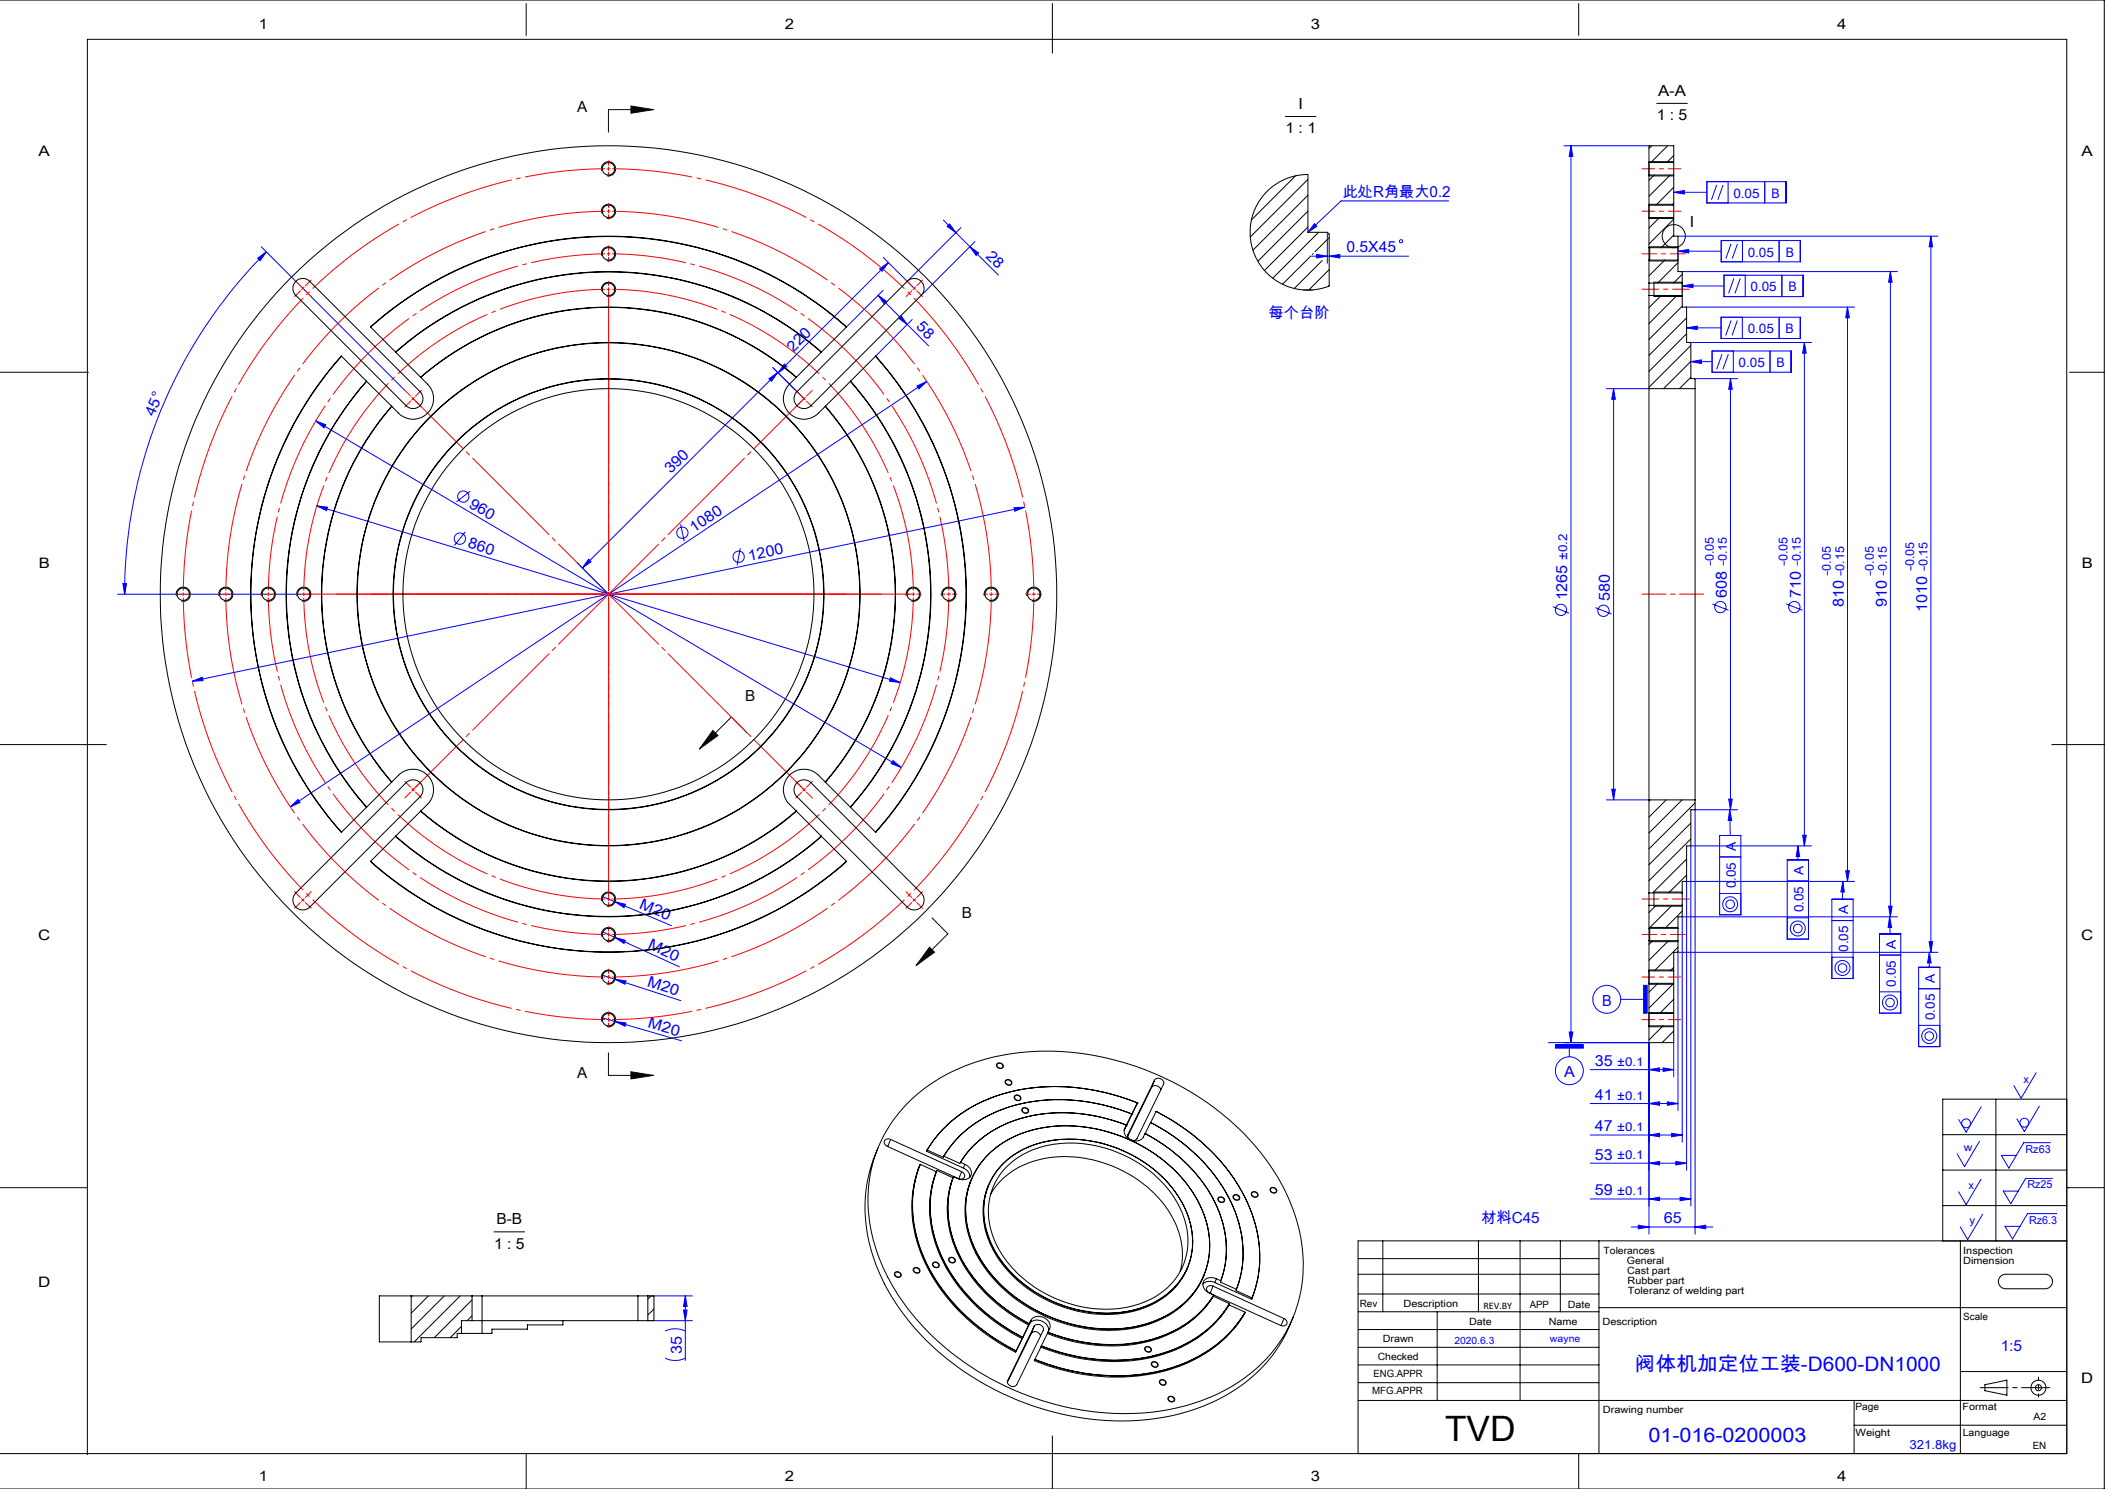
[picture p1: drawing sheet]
<svg xmlns="http://www.w3.org/2000/svg" width="594mm" height="420mm" viewBox="0 0 594 420" stroke-linecap="round" stroke-linejoin="round" font-family="sans-serif">
<g fill="none" stroke="#00f" stroke-width=".28">
<path d="M408.8 56.7h-30.4l-9.3 8.8M441.3 41.1h24M443.3 41.1l.5 3h-1zM443.3 41.1v253M472.3 54.2l3-.5v1zM472.3 54.2h9.3M481.6 51.2h22.4v6h-22.4zM484.4 52.2l-1.4 4.2M486.2 52.2l-1.4 4.2M487.6 51.2v6M498 51.2v6M72.7 72.8l2.4-1.7-1.7 2.4z"/>
<path d="M73.7 69.6l40.5 40.5M75.1 71.1a136.3 136.3 0 0 0-39.9 96.5M248.2 75.8l2.5-1.7-1.8 2.4zM249.3 72.7l8.7 8.6M250.7 74.1l-31.1 31.1M266.2 62.1l3.5 3.5M267.3 63.9l.7-.7 1.7 2.4zM269.7 65.6l12 12M271.1 64.2l-15.1 15.2M273.7 69.6l2.5 1.7-.8 .8zM275.1 68.2l-15.1 15.1M369.6 72.3h27.9"/>
<path d="M370.9 63.1l.7 .7-2.5 1.7zM371.5 71.8l3 .5-3 .5zM374.5 65.5v8.8M375.1 72.3l3-.5v1zM473.4 66.6h73.5M473.5 70.9l3-.5v.9zM473.5 69.9v3M473.5 70.9h12.2M474.6 76.6h60.8M474.7 79.9v2.7M485.7 67.9h22.3v6h-22.3zM486.5 77.6h22.3v6.1h-22.3z"/>
<path d="M488.5 68.8l-1.5 4.1M489.3 78.5l-1.5 4.2M490.3 68.8l-1.5 4.1M491.1 78.5l-1.5 4.2M491.7 67.9v6M492.5 77.6v6.1M502 67.9v6M502.8 77.6v6.1M533.4 76.6l.5 3h-1zM533.4 76.6v182M544.9 66.6v202M544.9 66.6l.5 3h-1z"/>
<path d="M247.8 83.3l14.2 14.3M247.8 83.3l2.5 1.8-.7 .7zM249.2 81.9l-10.3 10.3M253.5 89.8l.7-.7 1.8 2.4zM257.4 90.1l-10.3 10.3M474.7 80.7l3-.6v1.1zM474.7 80.7h11.8M475.8 86.6h47.5M475.9 92.5l3-.5v1zM475.9 92.5h9.8M477 96.6h34.2M483.1 99h22.4v6h-22.4z"/>
<path d="M485.7 89.5h22.3v6h-22.3zM485.9 99.9l-1.5 4.2M487.7 99.9l-1.5 4.2M488.5 90.4l-1.5 4.2M489.1 99v6M490.3 90.4l-1.5 4.2M491.7 89.5v6M499.5 99v6M502 89.5v6M509.2 96.6v142M509.2 96.6l.5 3h-1zM521.3 86.6v162"/>
<path d="M521.3 86.6l.6 3h-1.1zM89.1 118.7l165.2 97.8M89.1 118.7l2.8 1.1-.5 .9zM217 106.8l2.5-1.7-1.8 2.4zM218.1 103.7l8.8 8.7M219.5 105.1l-55.2 55.1M221.3 102.7l.7 .7-2.4 1.8zM258.8 108.9l2.7-1.3-2.2 2.1zM261.5 107.6l-179.6 120M453.3 109.6h12M455.3 109.6l.5 3h-1zM455.3 109.6v116"/>
<path d="M477.1 102l3-.5v1zM477.1 102h6M478.2 106.8h12.1M488.3 106.8l.5 3h-1zM488.3 106.8v121.6M132.7 138.6l-3.9 3M89.4 142.7l3 .4-.3 .9zM89.4 142.7l164.6 49.8M131.3 150l-3.1 3.9M162.9 158.8l8.8 8.8M166.1 157.7l.7 .8-2.5 1.7zM192.1 147.9l1 4.8"/>
<path d="M208.9 154.6l-.9 4.8M286.1 143.2l3.1-.1-2.9 1.1zM289.2 143.1l-234.9 49M33.2 167.6h53.2M34.7 164.6h1l-.5 3zM438.2 171.1l4.5 1.8M450.2 171.4l4.5 1.8M483.2 170.3l4.6 1.8M504 170.3l4.6 1.8M54.3 192.1l2.8-1.1 .2 1zM251.3 191.2l2.7 1.3-3-.4zM252 214.5l2.3 2-2.8-1.1z"/>
<path d="M81.9 227.6l2.2-2.1 .6 .9zM453.3 225.6h12M454.8 222.6h1l-.5 3zM477 238.6h34.2M477.1 238.5v101.7M478.2 228.4h12.1M478.3 228.3v119.8M485.2 235.7h6v22.3h-6zM487.8 225.4h1l-.5 3zM488.1 228.4l.1 7.3M488.1 228.4l.6 3h-1zM507.4 238.6l-.1 3.9"/>
<path d="M507.4 238.6l.4 3h-1zM508.7 235.6h1l-.5 3zM169.9 252.8l3.7 1.6M173.6 254.4l2.9 .7-.4 .9zM173.6 254.4l15.9 6.7M474.6 258.6h60.8M474.7 258.5v63.7M475.8 248.6h47.5M475.9 248.5v81.6M485.2 252h6M485.2 241.7h6M504.3 242.5h6v22.4h-6z"/>
<path d="M504.3 258.9h6M504.3 248.5h6M516.9 253.7h6v22.3h-6zM516.9 259.7h6M520 248.6l-.1 5.1M520 248.6l.5 3h-1zM520.8 245.6h1.1l-.6 3zM532.9 255.6h1l-.5 3zM533.2 258.6l.2 4.8M533.2 258.6l.6 3h-1zM169.8 275l3.8 1.2M169.9 262.8l21.8 9.9"/>
<path d="M173.5 264.4l3 .8-.4 .9zM173.6 276.2l3 .5-.3 .9zM173.6 276.2l18.5 6M463.8 277.9h1v7.9h-1zM473.4 268.6h73.5M473.5 268.5v44.7M516.9 270h6M530.4 263.4h6v22.4h-6zM530.4 279.8h6M530.4 269.4h6M541.4 272.9h6v22.3h-6zM541.4 278.9h6"/>
<path d="M544.4 265.6h1l-.5 3zM544.4 268.6v4.3M544.4 268.6l.5 3h-1zM169.8 287l22.6 6.6M173.6 288.2l3 .3-.2 1zM436.9 294.1h28.4v54M438.9 294.6h7.9v1h-7.9zM442.8 291.1h1l-.5 3zM442.8 295.6v2.5M457.3 281.9h6.5M472.3 294.1v9.6M541.4 289.2h6"/>
<path d="M448.7 301.7h23.6M448.7 311.3h24.8M465.3 301.7l3-.5v1zM465.3 311.3l3-.5v1zM469.3 301.2l3 .5-3 .5zM470.5 310.8l3 .5-3 .5zM471.7 319.7l3 .5-3 .5zM559 312.2l-4.2 7.2-2.1-3.6M574.6 302.6l-4.3 7.2-2-3.6M575.5 312l-4.2 7.2-2.2-3.6M448.7 320.2h26M448.7 338.2h28.4"/>
<path d="M448.7 328.1h27.2M465.3 320.2l3-.5v1zM465.3 338.2l3-.5v1zM465.3 328.1l3-.5v1zM472.9 327.6l3 .5-3 .5zM474.1 337.7l3 .5-3 .5zM558.6 321.9l-4.2 7.2-2.1-3.6M559 332.6l-4.2 7.2-2.1-3.6M578.6 322.3h-7.5l-4.2 7.2-2.1-3.6h4.2M579.2 332.4h-7.6l-4.2 7.1-2.1-3.5h4.2M460.3 346.1h23M462.3 345.6l3 .5-3 .5z"/>
<path d="M478.3 346.1l3-.5v1zM559.5 342.5l-4.3 7.2-2-3.6M580.4 342.3h-8.3l-4.2 7.2-2.1-3.6h4.2M182.8 372.5h12.6M182.8 365.5h12.6M187.7 375.5a6.4 6.4 0 0 1 5.7 0M192.9 369.5h1l-.5 3zM193.4 365.5l.5 3h-1zM193.4 365.5v18.2M187.7 383.1a6.4 6.4 0 0 0 5.7 0"/>
<circle cx="395.4" cy="68" r=".46"/>
<circle cx="129.8" cy="151.9" r="1.6"/>
<circle cx="130.8" cy="140.1" r="1.59"/>
<circle cx="192.6" cy="150.3" r="1.6"/>
<circle cx="208.4" cy="157" r="1.59"/>
<circle cx="440.5" cy="172" r="1.59"/>
<circle cx="452.5" cy="172.3" r="1.59"/>
<circle cx="485.5" cy="171.2" r="1.59"/>
<circle cx="506.3" cy="171.2" r="1.59"/>
<circle cx="488.2" cy="255.1" r="1.21"/>
<circle cx="488.2" cy="255.1" r="2.1"/>
<circle cx="507.3" cy="261.9" r="1.21"/>
<circle cx="507.3" cy="261.9" r="2.1"/>
<circle cx="519.9" cy="273" r="2.11"/>
<circle cx="519.9" cy="273" r="1.21"/>
<circle cx="453.4" cy="281.9" r="3.9"/>
<circle cx="533.3" cy="282.8" r="2.13"/>
<circle cx="533.3" cy="282.8" r="1.21"/>
<circle cx="544.4" cy="292.3" r="2.11"/>
<circle cx="544.4" cy="292.2" r="1.22"/>
<circle cx="442.8" cy="302" r="3.9"/>
<circle cx="554.8" cy="316.9" r="1.25"/>
<circle cx="571.3" cy="316.7" r="1.24"/>
</g>
<g fill="none" stroke="#0a0605" stroke-width=".28">
<path d="M178 29.9l6.4 1-6.4 1zM184.4 30.9h-12.7v6.4M201.2 206l1.4 1.5-5.2 3.8zM210.9 206.8l-4.5-4.5-9 9M263 258.9l4.5 4.5-9 9M262.3 267.2l1.4 1.4-5.2 3.8zM171.7 297v6.3h12.7M178 302.3l6.4 1-6.4 1z"/>
<circle cx="472.3" cy="66.6" r="3.3"/>
</g>
<g fill="none" stroke="#000" stroke-width=".28">
<path d="M0 0h593.8v420h-593.8M148.5 1v9M297 1v14M445.5 1v9M362.7 32.9h8.7M467.5 29.2h8.6M169.8 48.1a1.99 1.99 0 0 1 1.7-2.5 1.99 1.99 0 0 1 2.2 2.2 1.99 1.99 0 0 1-2.5 1.7M472.3 45.6h-7v4h7M472.3 57.6h-7v4h7M169.8 60.1a1.99 1.99 0 0 1 1.7-2.5 1.99 1.99 0 0 1 2.2 2.2 1.99 1.99 0 0 1-2.5 1.7M169.8 72.1a1.99 1.99 0 0 1 1.7-2.5 1.99 1.99 0 0 1 2.2 2.2 1.99 1.99 0 0 1-2.5 1.7M473.5 69.6h-8v4h8"/>
<path d="M474.7 79.6h-8v4h8M169.8 82.1a1.99 1.99 0 0 1 1.7-2.5 1.99 1.99 0 0 1 2.2 2.2 1.99 1.99 0 0 1-2.5 1.8M0 105h25M584 105h10M49.8 168.1a1.99 1.99 0 0 1 1.7-2.5 1.99 1.99 0 0 1 2.2 2.2 1.99 1.99 0 0 1-2.5 1.7M61.8 168.1a1.99 1.99 0 0 1 1.7-2.5 1.99 1.99 0 0 1 2.2 2.2 1.99 1.99 0 0 1-2.5 1.7M73.8 168.1a1.99 1.99 0 0 1 1.7-2.5 1.99 1.99 0 0 1 2.2 2.2 1.99 1.99 0 0 1-2.5 1.7M83.8 168.1a1.99 1.99 0 0 1 1.7-2.5 1.99 1.99 0 0 1 2.2 2.2 1.99 1.99 0 0 1-2.5 1.7M255.8 168.1a1.99 1.99 0 0 1 1.7-2.5 1.99 1.99 0 0 1 2.2 2.2 1.99 1.99 0 0 1-2.5 1.7M265.8 168.1a1.99 1.99 0 0 1 1.7-2.5 1.99 1.99 0 0 1 2.2 2.2 1.99 1.99 0 0 1-2.5 1.7M277.8 168.1a1.99 1.99 0 0 1 1.7-2.5 1.99 1.99 0 0 1 2.2 2.2 1.99 1.99 0 0 1-2.5 1.7M289.8 168.1a1.99 1.99 0 0 1 1.7-2.5 1.99 1.99 0 0 1 2.2 2.2 1.99 1.99 0 0 1-2.5 1.7"/>
<path d="M0 210h30M579 210h15M169.8 254.1a1.99 1.99 0 0 1 1.7-2.5 1.99 1.99 0 0 1 2.2 2.2 1.99 1.99 0 0 1-2.5 1.7M474.7 251.6h-8v4h8M169.8 276.1a1.99 1.99 0 0 1 1.7-2.5 1.99 1.99 0 0 1 2.2 2.2 1.99 1.99 0 0 1-2.5 1.7M169.8 264.1a1.99 1.99 0 0 1 1.7-2.5 1.99 1.99 0 0 1 2.2 2.2 1.99 1.99 0 0 1-2.5 1.8M472.3 273.6h-7v4h7M473.5 261.6h-8v4h8M169.8 288.1a1.99 1.99 0 0 1 1.7-2.5 1.99 1.99 0 0 1 2.2 2.2 1.99 1.99 0 0 1-2.5 1.7M281.4 300a.98 .98 0 0 1 1.3 0 .98 .98 0 0 1 .2 1.2 .98 .98 0 0 1-1.3 0 .98 .98 0 0 1-.2-1.2zM472.3 285.6h-7v4h7M283.8 304.7a.96 .96 0 0 1 1.3 0 .96 .96 0 0 1 .1 1.3 1.02 1.02 0 0 1-1.2-.1 1.02 1.02 0 0 1-.2-1.2z"/>
<path d="M286.3 309.1a.99 .99 0 0 1 1.3-.1 .99 .99 0 0 1 .3 1.3 1.03 1.03 0 0 1-1.3 0 1.03 1.03 0 0 1-.3-1.2zM288.5 312.7a.96 .96 0 0 1 1.3-.1 .96 .96 0 0 1 .1 1.3 1.02 1.02 0 0 1-1.1-.1 1.02 1.02 0 0 1-.3-1.1zM563.2 310v40M583.2 310h-35v40h35M-.1 335h24.8M343.9 337.8a.94 .94 0 0 1 1.3 0 .94 .94 0 0 1 0 1.3 .97 .97 0 0 1-1.2-.2 .97 .97 0 0 1-.1-1.1zM348.1 337.2a.94 .94 0 0 1 1.3-.1 .94 .94 0 0 1 0 1.4 1.01 1.01 0 0 1-1.1-.2 1.01 1.01 0 0 1-.2-1.1zM353.2 336.4a.99 .99 0 0 1 1.3-.1 .99 .99 0 0 1 .3 1.3 1.02 1.02 0 0 1-1.2-.1 1.02 1.02 0 0 1-.4-1.1zM358.6 335.1a.99 .99 0 0 1 1.3 0 .99 .99 0 0 1 .2 1.3 .99 .99 0 0 1-1.3-.1 .99 .99 0 0 1-.2-1.2zM548.2 320.1h35M548.2 330h35M583.2 335h10.5"/>
<path d="M139.4 347.5h8.6M252.5 359a.98 .98 0 0 1 1.3-.1 .98 .98 0 0 1 .3 1.2 1.02 1.02 0 0 1-1.2 0 1.02 1.02 0 0 1-.4-1.1zM257.8 357.8a.94 .94 0 0 1 1.4-.1 .94 .94 0 0 1 0 1.4 1.01 1.01 0 0 1-1.1-.2 1.01 1.01 0 0 1-.3-1.1zM263.3 356.2a.99 .99 0 0 1 1.3-.1 .99 .99 0 0 1 .2 1.3 1.02 1.02 0 0 1-1.2 0 1.02 1.02 0 0 1-.3-1.2zM267.9 354.8a.99 .99 0 0 1 1.3 0 .99 .99 0 0 1 .2 1.3 .99 .99 0 0 1-1.3-.1 .99 .99 0 0 1-.2-1.2zM383.2 359.4h68M383.2 355h68M390.2 350v20M417.2 350v20M428.9 350v45M440.3 350v20M451.2 350v60"/>
<path d="M548.2 340.1h35M553.2 350v60M583.2 350h-200v60M383.2 375h68M383.2 370h68M383.2 365h68M405.6 370v25M451.2 368.8h132M564.5 360.1l1.3-.7h11.3a2.05 2.05 0 0 1 2.1 2.1 2.05 2.05 0 0 1-2.1 2h-11.1a2.05 2.05 0 0 1-1.9-1.2 2.05 2.05 0 0 1 .4-2.2zM323.1 380.1a.98 .98 0 0 1 1.3-.2 .98 .98 0 0 1 .3 1.3 1.04 1.04 0 0 1-1.2 .1 1.04 1.04 0 0 1-.4-1.2zM324.9 384.4a.98 .98 0 0 1 1.3-.2 .98 .98 0 0 1 .4 1.3 1.04 1.04 0 0 1-1.2 0 1.04 1.04 0 0 1-.5-1.1zM327.3 389.4a.94 .94 0 0 1 1.4-.1 .94 .94 0 0 1-.1 1.4 1.01 1.01 0 0 1-1.1-.2 1.01 1.01 0 0 1-.2-1.1z"/>
<path d="M329.7 394.1a.99 .99 0 0 1 1.3-.1 .99 .99 0 0 1 .3 1.3 1.03 1.03 0 0 1-1.3-.1 1.03 1.03 0 0 1-.3-1.1zM383.2 390h68M383.2 385h68M383.2 395h200M383.2 380h68M523.2 395v15M553.2 386.9h30M560.1 390.6l6.2-1.3v4.2l-6.2-1.2zM0 410h583.2v-398.9h-558.5v399.2M148.5 410v10M297 405v15M445.5 410v10"/>
<path d="M523.2 402h60"/>
<circle cx="575.2" cy="391.4" r=".84"/>
<circle cx="575.2" cy="391.4" r="2.12"/>
</g>
<g fill="none" stroke="#f00" stroke-width=".28" stroke-dasharray="30.5 1.3 1.3 1.3" stroke-linecap="butt">
<path d="M170.7 59.6a108 108 0 0 0-107 107M171.7 59.6h-.5M171.7 59.6h.5M51.7 167.6v.5M51.7 167.6v-.5M63.7 167.6v.5M63.7 167.6v-.5M63.7 168.6a108 108 0 0 0 107 107M75.7 167.6v.5M75.7 167.6v-.5M85.7 167.6v.5M85.7 167.6v-.5"/>
<path d="M257.7 167.6v-.5M257.7 167.6v.5M267.7 167.6v-.5M267.7 167.6v.5M279.7 166.6a108 108 0 0 0-107-107M291.7 167.6v-.5M291.7 167.6v.5M171.7 253.6h.5M171.7 253.6h-.5M171.7 275.6h.5M171.7 275.6h-.5M171.7 263.6h.5"/>
<path d="M171.7 263.6h-.5M172.7 275.6a108 108 0 0 0 107-107M171.7 287.6h.5M171.7 287.6h-.5"/>
</g>
<path d="M170.7 47.6a120 120 0 0 0-119 119M51.7 168.6a120 120 0 0 0 119 119M291.7 166.6a120 120 0 0 0-119-119M172.7 287.6a120 120 0 0 0 119-119" fill="none" stroke="#f00" stroke-width=".28" stroke-dasharray="30.5 1.3 1.3 1.3" stroke-dashoffset="7.7" stroke-linecap="butt"/>
<path d="M170.7 71.6a96 96 0 0 0-95 95M75.7 168.6a96 96 0 0 0 95 95M267.7 166.6a96 96 0 0 0-95-95M172.7 263.6a96 96 0 0 0 95-95" fill="none" stroke="#f00" stroke-width=".28" stroke-dasharray="30.5 1.3 1.3 1.3" stroke-dashoffset="9.4" stroke-linecap="butt"/>
<path d="M170.7 81.6a86 86 0 0 0-85 85M85.7 168.6a86 86 0 0 0 85 85M257.7 166.6a86 86 0 0 0-85-85M172.7 253.6a86 86 0 0 0 85-85" fill="none" stroke="#f00" stroke-width=".28" stroke-dasharray="30.5 1.3 1.3 1.3" stroke-dashoffset=".1" stroke-linecap="butt"/>
<g fill="none" stroke="#f00" stroke-width=".28">
<path d="M171.2 47.6h1M171.7 47.1v1M171.2 71.6h1M171.7 71.1v1M171.2 81.6h1M171.7 81.1v1M116.2 112.1l.7 .7M116.9 112.1l-.7 .7M226.5 112.1l.7 .7M227.2 112.1l-.7 .7M279.2 167.6h1M279.7 167.1v1"/>
<path d="M116.2 222.4l.7 .7M116.9 222.4l-.7 .7M226.5 222.4l.7 .7M227.2 222.4l-.7 .7"/>
</g>
<path d="M463.3 47.6h11M463.3 59.6h11M463.3 275.6h11M463.3 287.6h11" fill="none" stroke="#f00" stroke-width=".28" stroke-dasharray="30.5 1.3 1.3 1.3" stroke-dashoffset="26.9"/>
<path d="M463.3 71.6h12.2M463.3 263.6h12.2" fill="none" stroke="#f00" stroke-width=".28" stroke-dasharray="30.5 1.3 1.3 1.3" stroke-dashoffset="26.3"/>
<path d="M463.3 81.6h13.4M463.3 253.6h13.4" fill="none" stroke="#f00" stroke-width=".28" stroke-dasharray="30.5 1.3 1.3 1.3" stroke-dashoffset="25.7"/>
<path d="M463.3 167.6h17.4" fill="none" stroke="#f00" stroke-width=".28" stroke-dasharray="30.5 1.3 1.3 1.3" stroke-dashoffset="23.7"/>
<path d="M558.7 391.4h19.7" fill="none" stroke="#000" stroke-width=".28" stroke-dasharray="30.5 1.3 1.3 1.3" stroke-dashoffset="22.6"/>
<path d="M575.2 388.4v5.7" fill="none" stroke="#000" stroke-width=".28" stroke-dasharray="30.5 1.3 1.3 1.3" stroke-dashoffset="29.6"/>
<path d="M116.6 112.4l55.1 55.2M226.9 112.4l-55.2 55.2M116.6 222.7l55.1-55.1M226.9 222.7l-55.2-55.1" fill="none" stroke="#f00" stroke-width=".28" stroke-dasharray="30.5 1.3 1.3 1.3" stroke-dashoffset="10.5"/>
<g fill="none" stroke="#f00" stroke-width=".28" stroke-dasharray="30.5 1.3 1.3 1.3">
<path d="M171.7 46.6v-1.3M171.7 48.6v1.2M171.7 59.6v-.5M171.7 59.6v.5M171.7 58.6v-1.3M171.7 60.6v1.2M171.7 70.6v-1.3M171.7 72.6v1.2M84.8 80.6l-1.7-1.6M84.8 82l-1.7 1.7M85.5 81.3l-.4-.3M85.5 81.3l-.4 .4"/>
<path d="M85.5 81.3l.3 .4M85.5 81.3l.3-.3M86.2 82l1.6 1.7M86.2 80.6l1.6-1.6M171.7 80.6v-1.3M171.7 82.6v1.2M257.3 80.6l-1.6-1.6M257.3 82l-1.6 1.7M258 81.3l.3-.3M258 81.3l-.4-.3M258 81.3l-.4 .4M258 81.3l.3 .4"/>
<path d="M258.7 80.6l1.6-1.6M258.7 82l1.6 1.7M115.9 111.7l-1.7-1.6M115.9 113.1l-1.7 1.7M117.3 113.1l1.6 1.7M117.3 111.7l1.6-1.6M226.2 111.7l-1.7-1.6M226.2 113.1l-1.7 1.7M227.6 111.7l1.6-1.6M227.6 113.1l1.6 1.7M50.7 167.6h-1.2M51.7 167.6h-.5"/>
<path d="M51.7 167.6h.5M52.7 167.6h1.3M62.7 167.6h-1.2M63.7 167.6h-.5M63.7 167.6h.5M64.7 167.6h1.3M74.7 167.6h-1.2M75.7 167.6h-.5M75.7 167.6h.5M76.7 167.6h1.3M84.7 167.6h-1.2M85.7 167.6h-.5"/>
<path d="M85.7 167.6h.5M86.7 167.6h1.3M171.7 167.6v-.5M171.7 167.6h-.5M171.7 167.6v.5M171.7 167.6h.5M256.7 167.6h-1.2M257.7 167.6h.5M257.7 167.6h-.5M258.7 167.6h1.3M266.7 167.6h-1.2M267.7 167.6h.5"/>
<path d="M267.7 167.6h-.5M268.7 167.6h1.3M278.7 167.6h-1.2M280.7 167.6h1.3M290.7 167.6h-1.2M291.7 167.6h.5M291.7 167.6h-.5M292.7 167.6h1.3M115.9 223.5l-1.7 1.6M115.9 222l-1.7-1.6M117.3 223.5l1.6 1.6M117.3 222l1.6-1.6"/>
<path d="M226.2 222l-1.7-1.6M226.2 223.5l-1.7 1.6M227.6 223.5l1.6 1.6M227.6 222l1.6-1.6M84.8 254.6l-1.7 1.6M84.8 253.2l-1.7-1.7M85.5 253.9l-.4 .3M85.5 253.9l.3 .3M85.5 253.9l.3-.4M85.5 253.9l-.4-.4M86.2 254.6l1.6 1.6M86.2 253.2l1.6-1.7"/>
<path d="M171.7 253.6v.5M171.7 253.6v-.5M171.7 254.6v1.2M171.7 252.6v-1.3M257.3 253.2l-1.6-1.7M257.3 254.6l-1.6 1.6M258 253.9l.3 .3M258 253.9l.3-.4M258 253.9l-.4-.4M258 253.9l-.4 .3M258.7 254.6l1.6 1.6M258.7 253.2l1.6-1.7"/>
<path d="M171.7 275.6v.5M171.7 275.6v-.5M171.7 276.6v1.2M171.7 274.6v-1.3M171.7 263.6v.5M171.7 263.6v-.5M171.7 264.6v1.2M171.7 262.6v-1.3M171.7 287.6v.5M171.7 287.6v-.5M171.7 288.6v1.2M171.7 286.6v-1.3"/>
</g>
<path d="M170.7 167.6h-84.3M171.7 166.6v-84.4M171.7 168.6v84.3M172.7 167.6h84.4" fill="none" stroke="#f00" stroke-width=".28" stroke-dasharray="30.5 1.3 1.3 1.3" stroke-dashoffset="7.4"/>
<path d="M170.7 167.6h-75.8M171.7 166.6v-75.9M171.7 168.6v75.9M172.7 167.6h75.9" fill="none" stroke="#f00" stroke-width=".28" stroke-dasharray="30.5 1.3 1.3 1.3" stroke-dashoffset="11.6"/>
<path d="M170.7 167.6h-67.4M171.7 166.6v-67.4M171.7 168.6v67.4M172.7 167.6h67.4" fill="none" stroke="#f00" stroke-width=".28" stroke-dasharray="30.5 1.3 1.3 1.3" stroke-dashoffset="-1.3"/>
<path d="M170.7 167.6h-60.3M171.7 166.6v-60.3M171.7 168.6v60.3M172.7 167.6h60.3" fill="none" stroke="#f00" stroke-width=".28" stroke-dasharray="30.5 1.3 1.3 1.3" stroke-dashoffset="2.2"/>
<g fill="#0a0605">
<path d="M201.2 206l1.4 1.5-5.2 3.8zM262.3 267.2l1.4 1.4-5.2 3.8z"/>
<path d="M178 29.9l6.4 1-6.4 1zM178 302.3l6.4 1-6.4 1z"/>
</g>
<g fill="#00f">
<path d="M370.9 63.1l.7 .7-2.5 1.7z"/>
<path d="M173.5 264.4l3 .8-.4 .9z"/>
<path d="M173.6 254.4l2.9 .7-.4 .9z"/>
<path d="M173.6 276.2l3 .5-.3 .9z"/>
<path d="M173.6 288.2l3 .3-.2 1z"/>
<path d="M217 106.8l2.5-1.7-1.8 2.4zM166.1 157.7l.7 .8-2.5 1.7z"/>
<path d="M252 214.5l-.5 .9 2.8 1.1zM89.1 118.7l2.3 2 .5-.9z"/>
<path d="M251.3 191.2l-.3 .9 3 .4zM89.4 142.7l2.7 1.3 .3-.9z"/>
<path d="M465.3 301.7l3-.5v1zM469.3 301.2l3 .5-3 .5zM465.3 311.3l3-.5v1zM470.5 310.8l3 .5-3 .5zM465.3 320.2l3-.5v1zM471.7 319.7l3 .5-3 .5zM462.3 345.6l3 .5-3 .5zM478.3 346.1l3-.5v1zM371.5 71.8l3 .5-3 .5zM375.1 72.3l3-.5v1z"/>
<path d="M465.3 338.2l3-.5v1zM474.1 337.7l3 .5-3 .5z"/>
<path d="M465.3 328.1l3-.5v1zM472.9 327.6l3 .5-3 .5z"/>
<path d="M54.3 192.1l3-.1-.2-1zM286.1 143.2l.2 1 2.9-1.1z"/>
<path d="M81.9 227.6l2.8-1.2-.6-.9zM258.8 108.9l.5 .8 2.2-2.1z"/>
<path d="M248.2 75.8l2.5-1.7-1.8 2.4zM221.3 102.7l.7 .7-2.4 1.8z"/>
<path d="M72.7 72.8l2.4-1.7-1.7 2.4zM34.7 164.6h1l-.5 3z"/>
<path d="M532.9 255.6h1l-.5 3zM533.4 76.6l.5 3h-1z"/>
<path d="M487.8 225.4h1l-.5 3zM488.3 106.8l.5 3h-1z"/>
<path d="M442.8 291.1h1l-.5 3zM443.3 41.1l.5 3h-1z"/>
<path d="M508.7 235.6h1l-.5 3zM509.2 96.6l.5 3h-1zM520.8 245.6h1.1l-.6 3zM521.3 86.6l.6 3h-1.1zM544.4 265.6h1l-.5 3zM544.9 66.6l.5 3h-1z"/>
<path d="M455.3 109.6l.5 3h-1zM454.8 222.6h1l-.5 3z"/>
<path d="M192.9 369.5h1l-.5 3zM193.4 365.5l.5 3h-1z"/>
<path d="M247.8 83.3l2.5 1.8-.7 .7zM253.5 89.8l.7-.7 1.8 2.4z"/>
<path d="M267.3 63.9l.7-.7 1.7 2.4zM273.7 69.6l2.5 1.7-.8 .8z"/>
<path d="M477.1 102l3-.5v1zM474.7 80.7l3-.6v1.1zM472.3 54.2l3-.5v1zM473.5 70.9l3-.5v.9zM475.9 92.5l3-.5v1z"/>
<path d="M544.4 268.6l.5 3h-1zM533.2 258.6l.6 3h-1zM520 248.6l.5 3h-1zM507.4 238.6l.4 3h-1zM488.1 228.4l.6 3h-1z"/>
<path d="M438.9 294.6h7.9v1h-7.9zM463.8 277.9h1v7.9h-1z"/>
</g>
<g fill="none" stroke="#000" stroke-width=".28">
<path d="M357.1 54.4l2.7-2.3 2.7-1.5 3.3-1.1 3.3-.3v16.3h5.4l.6 .5v14.7l-2.7 .8-2.6 .3-3-.1-2.9-.7-2.6-1.1-2-1.3-2.2-2-1.7-2.2-1.2-2.2-1-2.7-.4-2.5v-2.9l.5-2.7 .9-2.5 1.2-2.3zM365.5 49.6l-12.4 12.4M369.1 50.6l-16.3 16.2M369.1 55.1l-15.5 15.5M369.1 59.6l-14.1 14.1M465.3 45.8v3.6M465.3 57.9v3.5M465.3 45.8v-4.7h7v4.7M465.3 49.4v8.5M465.3 49.4h7M465.3 45.8h7M465.3 57.9h7"/>
<path d="M466.1 41.1l-.8 .8M466.8 49.4l-1.5 1.5M470.6 41.1l-4.8 4.7M471.3 49.4l-6 6M472.3 45.8v3.6M472.3 57.9v3.5M472.3 52.8l-5 5.1M472.3 57.3l-.5 .6M472.3 43.9l-2 1.9M472.3 49.4v8.5M83.3 79.5a2.82 2.82 0 0 1 4.1-.1l31.1 31.1a2.79 2.79 0 0 1 0 3.9 2.79 2.79 0 0 1-3.9 0l-31.1-31.1a2.77 2.77 0 0 1-.2-3.8zM256 79.4a2.79 2.79 0 0 1 4 0 2.79 2.79 0 0 1 0 3.9l-31.2 31.1a2.79 2.79 0 0 1-3.9 0 2.79 2.79 0 0 1 0-3.9z"/>
<path d="M369.1 64l-12.3 12.3M369.6 72.5l-7.7 7.7M370.6 71.6l-.3 .2M372.1 65.5l-12.9 13M373.1 73.5l-7.9 7.9M375.1 67l-4 4M375.1 76l-5.8 5.8M465.3 69.9v3.5M465.3 79.9v3.4M465.3 61.4v8.5M465.3 73.4v6.5M465.3 61.4h7"/>
<path d="M465.3 73.4h8.2M465.3 69.9h8.2M465.3 79.9h9.4M468.3 61.4l-3 2.9M469.8 73.4l-4.5 4.4M472.3 61.8l-7 7M472.3 66.3l-3.5 3.6M472.3 61.4v5.2l1.2 .1v3.2M473.5 69.9v3.5M473.5 69.6l-.2 .3M473.5 74.1l-5.8 5.8M473.5 73.4v3.2l1.2 .1v3.2"/>
<path d="M474.7 79.9v3.4M474.7 77.4l-2.5 2.5M104.6 92.3a100.9 100.9 0 0 1 134.2 0M104.6 92.3l-.1-.1a101 101 0 0 1 134.4 0l-7.2 7.2M104.6 92.3l7 7M111.6 99.3l9 9.1a5.8 5.8 0 0 1 0 8.1 5.8 5.8 0 0 1-8.1 0l-16.2-16.1a101 101 0 0 0 0 134.4l.1-.1M111.6 99.3a91 91 0 0 1 120.2 0M111.7 99.4a90.9 90.9 0 0 1 120 0M231.7 99.4l-6.9 7M367.8 81.8h2.5M375.1 80.5l-.3 .3M465.3 83.3v26.3"/>
<path d="M465.3 83.3h9.4M468.7 83.3l-3.4 3.5M473.2 83.3l-7.9 8M474.7 86.4l-9.4 9.4M474.7 83.3v3.3l1.2 .1v9.9l1.2 .1v10.1l1.2 .1v2.7M475.9 89.7l-10.6 10.5M475.9 94.1l-10.6 10.7M477.1 97.5l-11.8 11.7M96.4 100.5a100.8 100.8 0 0 0 0 134.2M103.4 107.5a91 91 0 0 0 0 120.2M103.5 107.6a90.9 90.9 0 0 0 0 120.1M110.5 114.6a81 81 0 0 0 0 106"/>
<path d="M110.6 114.6a80.9 80.9 0 0 0 0 106M118.7 106.4a81.1 81.1 0 0 1 106.1 0M118.7 106.5a80.9 80.9 0 0 1 106 0M224.8 106.4a10.4 10.4 0 0 0-3.1 3.5 5.8 5.8 0 0 0 1.8 7.3 5.8 5.8 0 0 0 7.5-.7l1.9-1.9M232.9 114.6a80.9 80.9 0 0 1 0 106M232.9 114.6a81.1 81.1 0 0 1 0 106M240 107.6l7.1-7.2a101 101 0 0 1 0 134.4l-16.1-16.1a5.8 5.8 0 0 0-8.2 0 5.8 5.8 0 0 0 0 8.2l2 1.9M240 107.6a90.9 90.9 0 0 1 0 120.1M240 107.6l-7.1 7M240 107.5a91 91 0 0 1 0 120.2M247.1 100.5a100.9 100.9 0 0 1 0 134.2M465.3 109.6v116"/>
<path d="M465.3 109.6h13M477.1 101.9l-7.7 7.7M477.1 106.4l-3.2 3.2M478.3 109.6v116M103.4 227.7l9.1-9a5.8 5.8 0 0 1 8.1 0 5.8 5.8 0 0 1 0 8.2l-9 9M103.4 227.7l-7 7M111.6 235.9a91 91 0 0 0 120.2 0M111.6 235.9l-7 7M111.7 235.8a90.9 90.9 0 0 0 120 0M118.7 228.8a81 81 0 0 0 106.1 0M118.7 228.8a80.9 80.9 0 0 0 106 0M224.7 221a2.82 2.82 0 0 1 4.1-.2l31.2 31.1a2.79 2.79 0 0 1 0 3.9 2.79 2.79 0 0 1-4 .1l-31.1-31.2a2.77 2.77 0 0 1-.2-3.7z"/>
<path d="M224.8 228.8l6.9 7M231.7 235.8l7.2 7.2a101 101 0 0 1-134.4 0l.1-.1M465.3 225.6v26.3M465.3 225.6h13M465.7 225.6l-.4 .4M470.2 225.6l-4.9 4.9M474.7 225.6l-9.4 9.4M477.1 232.1l-11.8 11.8M477.1 236.6l-11.8 11.8M478.3 226.5l-13 12.9M478.3 225.6v2.7l-1.2 .1v10.1l-1.2 .1v9.9l-1.2 .1v3.3M83.5 251.9l31.1-31.1a2.79 2.79 0 0 1 3.9 0 2.79 2.79 0 0 1 0 3.9l-31.1 31.2a2.79 2.79 0 0 1-3.9 0 2.79 2.79 0 0 1 0-4z"/>
<path d="M104.6 242.9a100.8 100.8 0 0 0 134.2 0M465.3 251.9v3.5M465.3 255.4v6.4M465.3 255.4h9.4M465.3 251.9h9.4M467.4 255.4l-2.1 2M471.8 255.4l-6.5 6.4M474.7 251.9v3.5M474.7 257l-4.8 4.8M474.7 255.4v3.1l-1.2 .1v3.2M475.9 242.3l-9.5 9.6M475.9 246.8l-5 5.1"/>
<path d="M465.3 261.8v3.5M465.3 273.8v3.6M465.3 265.3v8.5M465.3 277.4v8.5M465.3 265.3h8.2M465.3 261.8h8.2M465.3 277.4h7M465.3 273.8h7M466.3 265.3l-1 1.1M467.8 277.4l-2.5 2.5M470.9 265.3l-5.6 5.6M472.3 273.8v3.6"/>
<path d="M472.3 272.9l-1 .9M472.3 277.4l-7 7M472.3 277.4v8.5M473.5 261.8v3.5M473.5 267.2l-6.7 6.6M473.5 265.3v3.2l-1.2 .1v5.2M465.3 285.9v3.5M465.3 289.4v4.7h7v-4.7M465.3 289.4h7M465.3 285.9h7M469.3 289.4l-4 3.9M472.3 285.9v3.5"/>
<path d="M472.3 290.8l-3.3 3.3M472.3 281.9l-4 4M256.3 311a53.5 53.5 0 0 1 35.2-14.4 79.2 79.2 0 0 1 64.2 28.5 49.8 49.8 0 0 1 11.8 36.4 40.5 40.5 0 0 1-24.6 32 68.6 68.6 0 0 1-47.2 2.1 76 76 0 0 1-43-31.6 45.2 45.2 0 0 1-5.8-37.8 39.4 39.4 0 0 1 9.4-15.2zM281.5 300.1a.84 .84 0 0 1 1.1 0 .84 .84 0 0 1 .2 1.1l-.2 .1a.84 .84 0 0 1-1-.2 .84 .84 0 0 1-.1-1zM283.8 304.9a.85 .85 0 0 1 1.2-.2 .85 .85 0 0 1 .2 1.2 .91 .91 0 0 1-1 0 .91 .91 0 0 1-.4-1zM286.4 309.2a.83 .83 0 0 1 1.2-.1 .83 .83 0 0 1 0 1.2 .91 .91 0 0 1-.9-.1 .91 .91 0 0 1-.3-1zM288.5 312.8a.83 .83 0 0 1 1.3-.1 .83 .83 0 0 1 0 1.2 .91 .91 0 0 1-1-.2 .91 .91 0 0 1-.3-.9zM317.4 318.3a2.88 2.88 0 0 0 3.2 3.5 2.23 2.23 0 0 0 2.1-1.1l.4-1M317.4 318.3l-.1 .2M317.9 317.3a45.8 45.8 0 0 0-33.5-.5 28.1 28.1 0 0 0-13.3 11.1M317.9 317.3h.1M317.9 317.3a44.7 44.7 0 0 0-35.4 .3 28 28 0 0 0-11.5 10.3"/>
<path d="M317.9 317.3l-.5 1M318.3 320v.1M319.4 314.2a50.8 50.8 0 0 0-38.5-.5 31.1 31.1 0 0 0-14.6 12.4M319.4 314.2h.1M319.4 314.2a51.2 51.2 0 0 0-37.5-.9 31.4 31.4 0 0 0-15.6 12.8M319.4 314.2l-1.7 3.5 .2-.4M321 311.1a57.3 57.3 0 0 0-41.1-1.5 35.1 35.1 0 0 0-18.2 14.8M321 311.1h.1M321 311.1a57.7 57.7 0 0 0-41.1-1.5 35.7 35.7 0 0 0-18.3 14.8M321 311.1l-3.8 7.7M321 311.1l-1.7 3.5 .1-.4M323.1 319.7a42.9 42.9 0 0 1 21.7 24.6 26.4 26.4 0 0 1-.3 17"/>
<path d="M323.1 319.7h.1M323.1 319.7a43.1 43.1 0 0 1 21.8 24.6 26.4 26.4 0 0 1-.4 17M324.7 316.6a48.2 48.2 0 0 1 24.5 27.3 29.2 29.2 0 0 1-.3 19.8M324.7 316.6l-1.6 3.2M324.7 316.6h.1M324.7 316.6a48 48 0 0 1 24.9 28.4 29.3 29.3 0 0 1-.7 18.7M324.9 306.8a1.54 1.54 0 0 1 2.7 .6M324.9 306.8l-6.7 13.7M325.8 304.7a1.43 1.43 0 0 1 1.7-.4 1.43 1.43 0 0 1 .8 1.5l-7.4 15.3a1.44 1.44 0 0 1-1.8 .4 1.44 1.44 0 0 1-.8-1.5M325.8 304.7l-7.5 15.3M325.8 304.7l-.9 2.1M326.2 313.5a54.9 54.9 0 0 1 27 28.5 33.6 33.6 0 0 1 .1 24.1"/>
<path d="M326.2 313.5h.1M326.2 313.5a54.7 54.7 0 0 1 27 28.6 33.7 33.7 0 0 1 .1 24.1M326.2 313.5l-1.5 3.1M247.8 323.8a42.6 42.6 0 0 0 1.2 37.1 71.4 71.4 0 0 0 36.5 33.3 73.3 73.3 0 0 0 49.8 3.9 43.8 43.8 0 0 0 28.8-24.6l.8-2.1M251.3 321.4a1.11 1.11 0 0 0-1.7 .4 1.11 1.11 0 0 0 .8 1.5l20 9.1a1.11 1.11 0 0 0 1.7-.3 1.11 1.11 0 0 0-.7-1.6M251.3 321.4l20.1 9.1M251.3 321.4l-.8 2M259.6 328.5a34.4 34.4 0 0 0 2.4 29.7 56.9 56.9 0 0 0 24.6 23.2M259.6 328.5a34.6 34.6 0 0 0 2.5 29.3 57 57 0 0 0 24.6 23.3M259.7 328.4a35.3 35.3 0 0 0 3.7 31.5 56.8 56.8 0 0 0 23.3 21.1M259.7 328.4l-.1 .1M259.7 328.4l4.5 2.1"/>
<path d="M261.6 324.4l-.1 .3 10.4 4.8M261.6 324.4h.1M261.7 324.4l4.5 2 .1-.3M264.2 330.5a31.8 31.8 0 0 0 3.2 27.8 51.6 51.6 0 0 0 21 19.3M264.3 330.1a31.8 31.8 0 0 0 3.2 27.8 51.4 51.4 0 0 0 21.1 19.4M264.3 330.1h.1M264.3 330.1l-.1 .4M264.4 330.1a32.2 32.2 0 0 0 3.7 28.8 51.8 51.8 0 0 0 20.5 18.3M264.4 330.1l4.5 2.1M266.3 326.1h.1M266.3 326.1l4.6 2.1 .1-.3M268.9 332.2a29.1 29.1 0 0 0 4.1 26.5 47.2 47.2 0 0 0 17.3 15.1"/>
<path d="M269 331.9a28.9 28.9 0 0 0 4.2 26.4 46.5 46.5 0 0 0 17.2 15.1M269 331.9h.1M269 331.9l-.1 .3M269.1 331.9a28.9 28.9 0 0 0 4.1 26.4 47.6 47.6 0 0 0 17.2 15.1M271 327.9h.1M271.1 327.9l1.2 .5M271.4 330.5l-.9 2M271.9 329.5a2.7 2.7 0 0 1 1.8 2.5M272.3 328.4a2.23 2.23 0 0 1 1.8 1.8 2.23 2.23 0 0 1-1.1 2.3 3.4 3.4 0 0 1-2.7-.1l-1.2-.5M272.3 328.4l-.4 1.1M274 332.9a24.9 24.9 0 0 0 2.9 23.3 43.3 43.3 0 0 0 46.1 17.7 24.6 24.6 0 0 0 16.8-14.3M278.2 326.4a30.3 30.3 0 0 1 23-8.8 43.9 43.9 0 0 1 35.3 18.6 24.8 24.8 0 0 1 2.4 25.2 26.4 26.4 0 0 1-20.4 13.1 43.5 43.5 0 0 1-41.9-19.5 24.2 24.2 0 0 1-1-25.1z"/>
<path d="M278.6 325.9a31.6 31.6 0 0 1 25.5-8.2 43.3 43.3 0 0 1 33.7 20.6 24 24 0 0 1 1 23.4 26.5 26.5 0 0 1-19.6 12.8 43.6 43.6 0 0 1-42.7-19.5 24.6 24.6 0 0 1-1.9-23.4 20.8 20.8 0 0 1 4-5.7zM278.9 334.5a22 22 0 0 0 3.6 21.7 37.2 37.2 0 0 0 39.1 13.2 20.9 20.9 0 0 0 13.6-12.1M279.5 336.9a21.5 21.5 0 0 1 16.1-10.3 35.5 35.5 0 0 1 35.1 16.5 20.8 20.8 0 0 1 2.4 15.6M282.6 328.8a26.9 26.9 0 0 1 22.6-7.3 36.9 36.9 0 0 1 28.5 17.9 20 20 0 0 1-1.3 22.6 25 25 0 0 1-19 8.4 37.3 37.3 0 0 1-32.7-17.7 20.3 20.3 0 0 1-.1-21.4zM283.1 328.2a28.1 28.1 0 0 1 24.1-6.4 36.5 36.5 0 0 1 26.9 18.5 19.7 19.7 0 0 1-2.2 22.4 27.2 27.2 0 0 1-23.5 7.5 36.6 36.6 0 0 1-28.2-18.3 19.7 19.7 0 0 1 2.9-23.7zM283.6 329.6a26.1 26.1 0 0 1 22.2-7 35 35 0 0 1 26.9 17.5 18.8 18.8 0 0 1-2.1 22 25.5 25.5 0 0 1-21.3 7.1 34.7 34.7 0 0 1-28.2-18.4 18.8 18.8 0 0 1 2.5-21.2zM343.9 337.9a.83 .83 0 0 1 1.2-.1 .83 .83 0 0 1 0 1.2l-.5 .1a.81 .81 0 0 1-.7-1.2zM348.2 337.2a.86 .86 0 0 1 1.1 0 .86 .86 0 0 1 .2 1.1 .88 .88 0 0 1-1.1 0 .88 .88 0 0 1-.2-1.1zM353.4 336.4a.86 .86 0 0 1 1.1 0 .86 .86 0 0 1 .1 1.1 .88 .88 0 0 1-1-.1 .88 .88 0 0 1-.2-1zM358.7 335.2a.81 .81 0 0 1 1.2 0 .81 .81 0 0 1-.1 1.2 .84 .84 0 0 1-1-.2 .84 .84 0 0 1-.1-1zM252.6 359.1a.83 .83 0 0 1 1.2-.2 .83 .83 0 0 1 0 1.3 .91 .91 0 0 1-.9-.2 .91 .91 0 0 1-.3-.9zM257.9 357.9a.83 .83 0 0 1 1.2-.2 .83 .83 0 0 1 0 1.3h-.5a.81 .81 0 0 1-.7-1.1z"/>
<path d="M263.4 356.3a.84 .84 0 0 1 1.1-.1 .84 .84 0 0 1 .2 1.1 .86 .86 0 0 1-1.1 0 .86 .86 0 0 1-.2-1zM267.9 355a.85 .85 0 0 1 1.1-.1 .85 .85 0 0 1 .2 1.1l-.4 .1a.86 .86 0 0 1-.9-1.1zM116 365.5h-9v13h9M116 365.5h17.2M116 365.5v13M116.4 365.5l-.4 .4M120.9 365.5l-4.9 4.9M125.4 365.5l-9.4 9.4M129.9 365.5l-13 13M130.2 376.1h5.8M130.2 376.1h-1.2l-.1 1.2h-10.1l-.1 1.2h-2.7M130.2 374.1l-3.2 3.2"/>
<path d="M133.2 372.5h46.8M133.2 365.5h2.8M133.2 372.5h-3v3.6M133.2 365.5v7M133.2 366.7l-10.6 10.6M133.2 371.1l-1.4 1.4M136 365.5v10.6M136 365.5h44M158.9 372.5l-.2 1.2h-9.9l-.1 1.2h-9.9l-.1 1.2h-2.7M180 372.5h2.8M180 365.5h2.8M180 365.5v7"/>
<path d="M182.8 365.5h1.7v7h-1.7M182.8 365.5v7M183.8 365.5l-1 .9M184.5 369.2l-1.7 1.7M288.4 377.6l-1.7 3.4M288.6 377.3l-.2 .3M288.6 377.2v.1M290.3 373.8l-1.7 3.4M290.4 373.4l-.1 .4M290.5 373.5a2.99 2.99 0 0 1 4.8 .1l.6 1v.8M290.5 373.5l-3.9 7.9M290.9 372.4a2.99 2.99 0 0 1 4.9 .2 2.02 2.02 0 0 1 .4 2.2l-.5 1"/>
<path d="M290.9 372.4l-.5 1M290.9 372.4l-.4 1.1M291 376.2a1.49 1.49 0 0 1 1.5-.5 1.49 1.49 0 0 1 1.1 1.1M291 376.2l-6.7 13.7M291.8 374.1a1.47 1.47 0 0 1 1.7-.4 1.47 1.47 0 0 1 .9 1.6l-7.5 15.2a1.43 1.43 0 0 1-1.7 .5 1.43 1.43 0 0 1-.8-1.6M291.8 374.1l-7.4 15.3M291.8 374.1l-.8 2.1M293.7 380l-1.7 3.4M293.8 379.7l-.1 .3M293.9 379.6l-.1 .1M295.6 376.1l-1.7 3.5M295.7 375.8h.1"/>
<path d="M295.7 375.8l-.1 .3M342.3 362.8a1.13 1.13 0 0 0-1.7 .4 1.13 1.13 0 0 0 .7 1.6l20.1 9.1a1.09 1.09 0 0 0 1.5-.2 1.09 1.09 0 0 0-.2-1.6l-.4-.2M342.3 362.8l20 9.1M342.3 362.8l-.8 2M342.4 365.6a30.8 30.8 0 0 1-22.7 13.7 49 49 0 0 1-24.1-3.2M342.4 365.6l4.5 2.1M342.5 365.3a30.6 30.6 0 0 1-22.7 13.5 48.4 48.4 0 0 1-24.1-3M342.5 365.3h.1M342.5 365.3a30.9 30.9 0 0 1-23.8 13.7 48.6 48.6 0 0 1-23-3.2M342.5 365.3l-.1 .3M342.8 361.8a2.88 2.88 0 0 0-3.4 .4M342.8 361.8l10.4 4.7 .1-.3"/>
<path d="M343.3 360.7a2.4 2.4 0 0 0-3.9 1.8 2.96 2.96 0 0 0 1.9 2.2l1.2 .6M343.3 360.7l1.2 .6M343.3 360.7l-.5 1.1M344.5 361.3h.1M344.5 361.3l-.1 .3 4.5 2.1M346.8 368.1a33.2 33.2 0 0 1-22 14.8 53.8 53.8 0 0 1-31.1-2.9M346.8 368.1l4.5 2M346.9 367.7a33.3 33.3 0 0 1-22 14.8 53.7 53.7 0 0 1-31-2.9M346.9 367.7l.1 .1M347 367.8a34.1 34.1 0 0 1-24.3 15.2 54.6 54.6 0 0 1-28.9-3.3M347 367.8l-.2 .3M348.9 363.7h.1"/>
<path d="M348.9 363.7l-.1 .3 4.5 2.1M351.3 370.1a37.2 37.2 0 0 1-25.1 16.8 59.9 59.9 0 0 1-34.2-3.5M351.3 370.1l.1 .1M351.4 370.2a36.6 36.6 0 0 1-24.1 16.9 59.6 59.6 0 0 1-35.4-3.3l.1-.3M351.4 370.2a37.5 37.5 0 0 1-26.4 17 60.4 60.4 0 0 1-33-3.7M353.3 366.1v.1M362.3 371.9l-.8 2M284.4 389.4l-.1 .1M286.7 381.1l-.1 .3M286.7 381v.1M292 383.4v.1M323.2 380.2a.83 .83 0 0 1 1.2-.1 .83 .83 0 0 1 0 1.2 .91 .91 0 0 1-.9-.2 .91 .91 0 0 1-.3-.9z"/>
<path d="M325.2 384.3a.82 .82 0 0 1 1.2 .1 .82 .82 0 0 1-.1 1.1 .85 .85 0 0 1-1-.1 .85 .85 0 0 1-.1-1.1zM327.4 389.4a.84 .84 0 0 1 1.2 0 .84 .84 0 0 1 .1 1.1 .86 .86 0 0 1-1 0 .86 .86 0 0 1-.3-1.1zM329.8 394.2a.83 .83 0 0 1 1.2-.1 .83 .83 0 0 1 0 1.2h-.3a.86 .86 0 0 1-.9-1.1z"/>
<circle cx="171.7" cy="59.6" r="1.74"/>
<circle cx="171.7" cy="47.6" r="1.74"/>
<circle cx="171.7" cy="71.6" r="1.75"/>
<circle cx="171.7" cy="81.6" r="1.75"/>
<circle cx="51.7" cy="167.6" r="1.75"/>
<circle cx="63.7" cy="167.6" r="1.76"/>
<circle cx="75.7" cy="167.6" r="1.76"/>
<circle cx="85.7" cy="167.6" r="1.75"/>
<circle cx="171.7" cy="167.6" r="58"/>
<circle cx="171.7" cy="167.6" r="60.8"/>
<circle cx="171.7" cy="167.6" r="71"/>
<circle cx="171.7" cy="167.6" r="126.5"/>
<circle cx="171.7" cy="167.6" r="70.9"/>
<circle cx="171.7" cy="167.6" r="60.7"/>
<circle cx="257.7" cy="167.6" r="1.76"/>
<circle cx="267.7" cy="167.6" r="1.75"/>
<circle cx="279.7" cy="167.6" r="1.75"/>
<circle cx="291.7" cy="167.6" r="1.76"/>
<circle cx="171.7" cy="253.6" r="1.75"/>
<circle cx="171.7" cy="263.6" r="1.75"/>
<circle cx="171.7" cy="275.6" r="1.74"/>
<circle cx="171.7" cy="287.6" r="1.74"/>
</g>
<text font-size="9.9" x="407.8" y="406.4">TVD</text>
<g font-size="5.6" fill="#00f">
<text x="461.3" y="386.6">阀体机加定位工装-D600-DN1000</text>
<text x="465.2" y="406.8">01-016-0200003</text>
</g>
<g font-size="4.3">
<text x="467.9" y="27">A-A</text>
<text x="366.4" y="30.7">I</text>
<text x="467.5" y="33.9">1 : 5</text>
<text x="362.8" y="37.6">1 : 1</text>
<text x="140.1" y="345.3">B-B</text>
<text x="139.4" y="352.2">1 : 5</text>
</g>
<g font-size="4.3" fill="#0a0605">
<text x="162.9" y="31.7">A</text>
<text x="476.9" y="64.1">I</text>
<text x="210.3" y="197.8">B</text>
<text x="271.4" y="258.9">B</text>
<text x="162.9" y="304.1">A</text>
</g>
<g font-size="4.3" fill="#00f">
<text x="378.9" y="55.6">此处R角最大0.2</text>
<text x="380" y="71.2">0.5X45</text>
<text x="278" y="72.4" transform="rotate(45 278 72.4)">28</text>
<text x="358" y="89.6">每个台阶</text>
<text x="258.3" y="92.3" transform="rotate(45 258.3 92.3)">58</text>
<text x="223.8" y="99.5" transform="rotate(-45 223.8 99.5)">220</text>
<text x="43.5" y="117.6" transform="rotate(-67 43.5 117.6)">45°</text>
<text x="189.3" y="133.8" transform="rotate(-45 189.3 133.8)">390</text>
<text x="132.1" y="142.9" transform="rotate(31 132.1 142.9)">960</text>
<text x="131.8" y="154.4" transform="rotate(17 131.8 154.4)">860</text>
<text x="195.8" y="150.3" transform="rotate(-34 195.8 150.3)">1080</text>
<text x="211.4" y="158.2" transform="rotate(-12 211.4 158.2)">1200</text>
<text x="442.3" y="169.4" transform="rotate(-90 442.3 169.4)">1265</text>
<text x="454.3" y="169.6" transform="rotate(-90 454.3 169.6)">580</text>
<text x="487.3" y="168.6" transform="rotate(-90 487.3 168.6)">608</text>
<text x="508.1" y="168.6" transform="rotate(-90 508.1 168.6)">710</text>
<text x="520.3" y="171.3" transform="rotate(-90 520.3 171.3)">810</text>
<text x="532.4" y="171.3" transform="rotate(-90 532.4 171.3)">910</text>
<text x="543.9" y="172.6" transform="rotate(-90 543.9 172.6)">1010</text>
<text x="180.2" y="256.1" transform="rotate(23 180.2 256.1)">M20</text>
<text x="182.6" y="267.4" transform="rotate(24 182.6 267.4)">M20</text>
<text x="182.4" y="278" transform="rotate(18 182.4 278)">M20</text>
<text x="452.1" y="283.7">B</text>
<text x="182.6" y="289.7" transform="rotate(16 182.6 289.7)">M20</text>
<text x="441.4" y="303.8">A</text>
<text x="450" y="300.7">35</text>
<text x="450" y="310.2">41</text>
<text x="450" y="319.1">47</text>
<text x="450" y="327.1">53</text>
<text x="450" y="337.1">59</text>
<text x="418" y="344.9">材料C45</text>
<text x="469.5" y="345.1">65</text>
<text x="192.4" y="381.8" transform="rotate(-90 192.4 381.8)">35</text>
<text x="564.6" y="381.1">1:5</text>
</g>
<g font-size="4.1">
<text x="73" y="8.2">1</text>
<text x="221.4" y="8.2">2</text>
<text x="369.9" y="8.2">3</text>
<text x="518.4" y="8.2">4</text>
<text x="10.9" y="43.9">A</text>
<text x="587.4" y="43.9">A</text>
<text x="10.9" y="160.2">B</text>
<text x="587.4" y="160.2">B</text>
<text x="10.8" y="265.2">C</text>
<text x="587.3" y="265.2">C</text>
<text x="10.8" y="363.1">D</text>
<text x="587.3" y="390.2">D</text>
<text x="73" y="417.7">1</text>
<text x="221.4" y="417.7">2</text>
<text x="369.9" y="417.7">3</text>
<text x="518.4" y="417.7">4</text>
</g>
<g font-size="3.7" fill="#00f">
<text x="489.1" y="55.8">0.05</text>
<text x="499.8" y="55.8">B</text>
<text x="493.2" y="72.4">0.05</text>
<text x="503.9" y="72.4">B</text>
<text x="494" y="82.2">0.05</text>
<text x="504.7" y="82.2">B</text>
<text x="493.2" y="94">0.05</text>
<text x="503.9" y="94">B</text>
<text x="490.6" y="103.6">0.05</text>
<text x="501.3" y="103.6">B</text>
<text x="489.8" y="240" transform="rotate(-90 489.8 240)">A</text>
<text x="489.8" y="250.5" transform="rotate(-90 489.8 250.5)">0.05</text>
<text x="508.9" y="246.8" transform="rotate(-90 508.9 246.8)">A</text>
<text x="508.9" y="257.4" transform="rotate(-90 508.9 257.4)">0.05</text>
<text x="521.5" y="257.9" transform="rotate(-90 521.5 257.9)">A</text>
<text x="521.5" y="268.5" transform="rotate(-90 521.5 268.5)">0.05</text>
<text x="534.9" y="267.7" transform="rotate(-90 534.9 267.7)">A</text>
<text x="534.9" y="278.3" transform="rotate(-90 534.9 278.3)">0.05</text>
<text x="546" y="277.2" transform="rotate(-90 546 277.2)">A</text>
<text x="546" y="287.7" transform="rotate(-90 546 287.7)">0.05</text>
</g>
<text font-size="3.5" fill="#00f" x="538.8" y="408.6">321.8kg</text>
<g font-size="3.4" fill="#00f">
<text x="442.3" y="158" transform="rotate(-90 442.3 158)">±0.2</text>
<text x="483.6" y="159.7" transform="rotate(-90 483.6 159.7)">-0.05</text>
<text x="487.3" y="159.7" transform="rotate(-90 487.3 159.7)">-0.15</text>
<text x="504.4" y="159.7" transform="rotate(-90 504.4 159.7)">-0.05</text>
<text x="508.2" y="159.7" transform="rotate(-90 508.2 159.7)">-0.15</text>
<text x="540.2" y="161.2" transform="rotate(-90 540.2 161.2)">-0.05</text>
<text x="543.9" y="161.2" transform="rotate(-90 543.9 161.2)">-0.15</text>
<text x="516.7" y="162.4" transform="rotate(-90 516.7 162.4)">-0.05</text>
<text x="520.4" y="162.4" transform="rotate(-90 520.4 162.4)">-0.15</text>
<text x="528.7" y="162.4" transform="rotate(-90 528.7 162.4)">-0.05</text>
<text x="532.4" y="162.4" transform="rotate(-90 532.4 162.4)">-0.15</text>
<text x="456.4" y="300.7">±0.1</text>
<text x="456.4" y="310.2">±0.1</text>
<text x="456.4" y="319.1">±0.1</text>
<text x="456.4" y="327.1">±0.1</text>
<text x="456.4" y="337.1">±0.1</text>
</g>
<g font-size="3.1" fill="#00f">
<text x="571" y="305.4">x</text>
<text x="554.1" y="324.8">w</text>
<text x="571.6" y="325.1">Rz63</text>
<text x="555.5" y="335.4">x</text>
<text x="572.1" y="335.2">Rz25</text>
<text x="555.8" y="345.3">y</text>
<text x="572.6" y="345.2">Rz6.3</text>
</g>
<g font-size="2.8">
<text x="452.5" y="353.7">Tolerances</text>
<text x="554" y="353.7">Inspection</text>
<text x="459.1" y="356.6">General</text>
<text x="459.2" y="359.4">Cast part</text>
<text x="554" y="356.6">Dimension</text>
<text x="459.3" y="362.2">Rubber part</text>
<text x="459.4" y="365">Toleranz of welding part</text>
<text x="383.7" y="368.5">Rev</text>
<text x="396" y="368.5">Description</text>
<text x="418.6" y="369.3">REV.BY</text>
<text x="431.7" y="369">APP</text>
<text x="442.4" y="369">Date</text>
<text x="414.6" y="373.7">Date</text>
<text x="437" y="373.7">Name</text>
<text x="452.2" y="373.7">Description</text>
<text x="554" y="372.4">Scale</text>
<text x="388.8" y="383.7">Checked</text>
<text x="390.2" y="378.6">Drawn</text>
<text x="387.6" y="388.5">ENG.APPR</text>
<text x="387.2" y="393.3">MFG.APPR</text>
<text x="452.3" y="398.6">Drawing number</text>
<text x="523.6" y="397.6">Page</text>
<text x="553.8" y="397.6">Format</text>
<text x="573.8" y="400.5">A2</text>
<text x="523.6" y="405.1">Weight</text>
<text x="553.9" y="405.1">Language</text>
<text x="573.6" y="408.7">EN</text>
</g>
<g font-size="2.8" fill="#00f">
<text x="410.4" y="379.1">2020.6.3</text>
<text x="437.4" y="378.7">wayne</text>
</g>
</svg>
